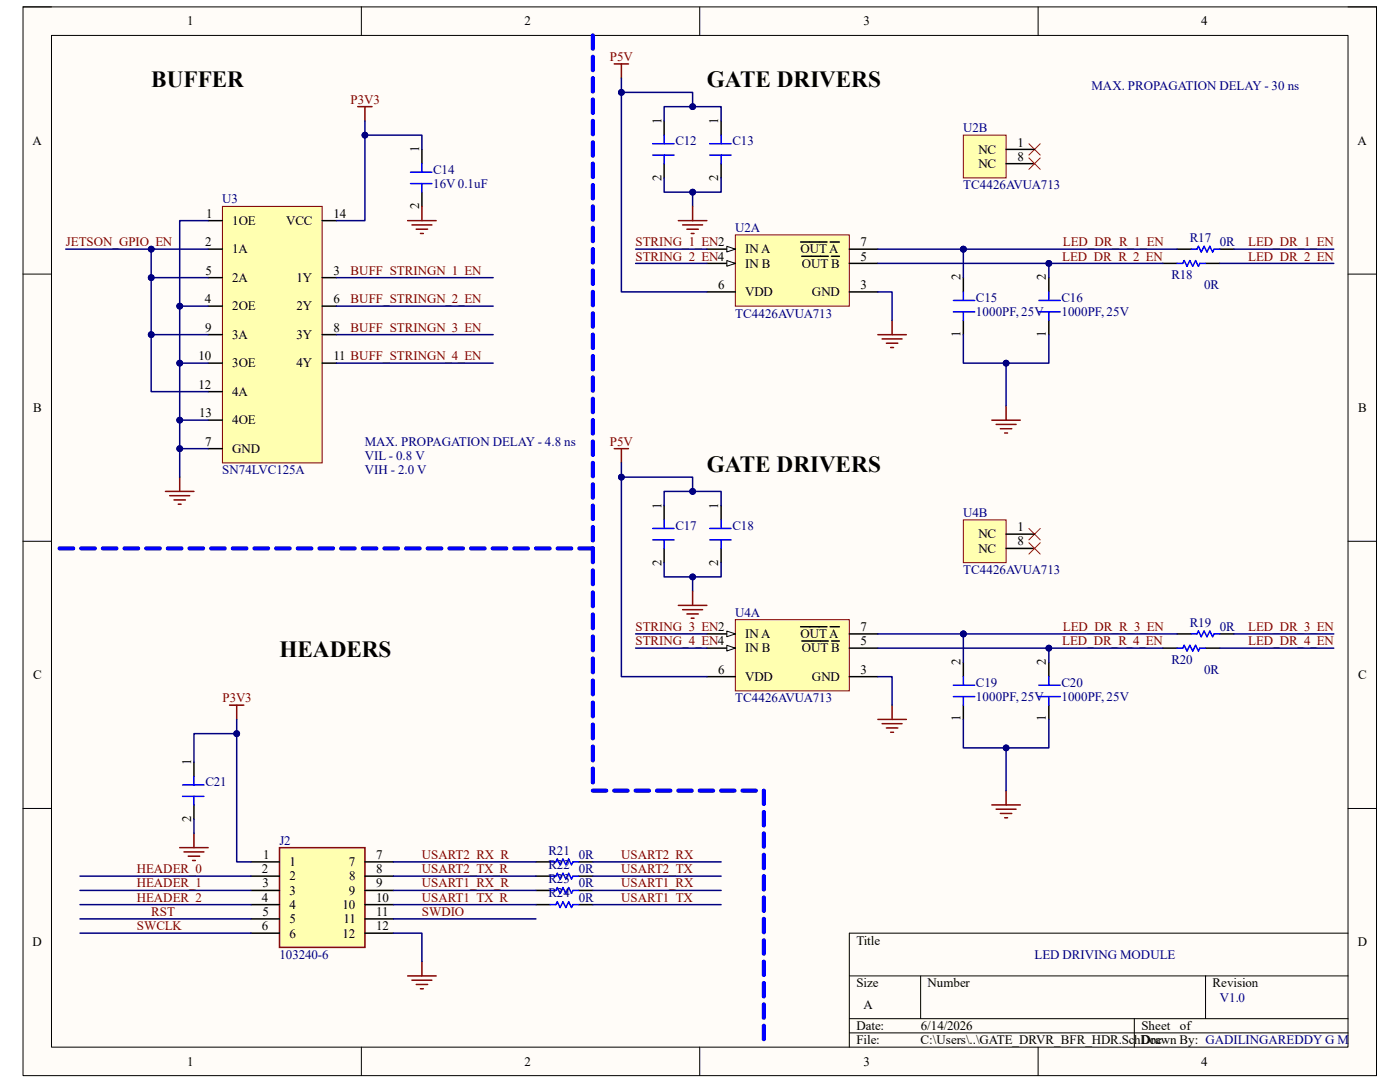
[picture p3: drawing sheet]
<svg xmlns="http://www.w3.org/2000/svg" width="279mm" height="216mm" viewBox="0 0 279 216" stroke-linecap="round" stroke-linejoin="round" font-family="sans-serif">
<path d="M4.6 1.4h270.1v213.2h-270.1z" fill-rule="evenodd" fill="#fffcf8"/>
<path d="M4.6 1.4h270.1v213.2h-270.1z" fill="none" stroke="#000" stroke-width=".2"/>
<path d="M10.3 7.1h258.7v201.8h-258.7z" fill-rule="evenodd" fill="#fffcf8"/>
<g fill="none" stroke="#000" stroke-width=".2">
<path d="M4.6 1.4h5.7M10.3 7.1h258.7v201.8h-258.7zM72.1 1.4v5.7M139.6 1.4v5.7M207.2 1.4v5.7M269 1.4h5.7v5.7M4.6 54.7h5.7M269 54.7h5.7M4.6 108h5.7M269 108h5.7M4.6 161.3h5.7M269 161.3h5.7"/>
<path d="M169.5 194.7h99.5M183.7 194.7v8.6M240.6 194.7v8.6M269 186.2h-99.5v22.7M72.1 208.9v5.7M139.6 208.9v5.7M169.5 203.3h99.5M169.5 206.1h99.5M207.2 208.9v5.7M226.4 203.3v5.6M274.7 208.9v5.7"/>
</g>
<path d="M44.4 41.2h19.9v51.2h-19.9z" fill-rule="evenodd" fill="#ffffb0"/>
<path d="M44.4 41.2h19.9v51.2h-19.9z" fill="none" stroke="#800000" stroke-width=".2"/>
<g fill="none" stroke="#000" stroke-width=".3">
<path d="M84.2 29.8v2.9M84.2 38.3v2.9M41.5 44h2.9M41.5 49.7h2.9M41.5 55.4h2.9M64.3 44h2.8M64.3 55.4h2.8M192.3 55.4v2.9M209.3 55.4v2.9M41.5 61.1h2.9M41.5 66.8h2.9M41.5 72.5h2.9"/>
<path d="M41.5 78.1h2.9M64.3 61.1h2.8M64.3 66.8h2.8M64.3 72.5h2.8M192.3 63.9v2.9M209.3 63.9v2.9M41.5 83.8h2.9M41.6 89.5h2.8"/>
</g>
<path d="M81.9 34.4h4.3M81.9 36.6h4.3M84.2 32.7v1.7M84.2 36.6v1.7M190.3 60h4.2M192.3 58.3v1.7M207.3 60h4.3M209.3 58.3v1.7M190.3 62.2h4.2M192.3 62.2v1.7M207.3 62.2h4.3M209.3 62.2v1.7" fill="none" stroke="#00f" stroke-width=".3"/>
<g fill="none" stroke="#800000" stroke-width=".3">
<path d="M71.4 21.3h2.8M72.8 21.3v2.8M81.4 44h5.6M82.2 44.9h4M83.1 45.7h2.2M83.9 46.6h.6M84.2 41.2v2.8M33 98.1h5.7M33.9 98.9h4M34.7 99.8h2.3M35.9 95.2v2.9M197.9 83.8h5.7"/>
<path d="M198.8 84.7h4M199.6 85.5h2.3M200.5 86.4h.6M200.8 81v2.8M35.6 100.6h.5"/>
</g>
<path d="M205.3 28.7l2.3 2.2M207.6 28.7l-2.3 2.2" fill="none" stroke="#f00" stroke-width=".2"/>
<path d="M55.8 169.1h17v19.9h-17z" fill-rule="evenodd" fill="#ffffb0"/>
<g fill="none" stroke="#800000" stroke-width=".3">
<path d="M45.8 140.7h2.9M47.2 140.7v2.8M35.9 169.1h5.7M36.7 170h4M37.6 170.8h2.2M38.4 171.7h.6M38.7 166.3v2.8M55.8 169.1h17v19.9h-17zM81.4 194.7h5.6M82.2 195.6h4M83.1 196.4h2.2M83.9 197.3h.6"/>
<path d="M84.2 191.9v2.8"/>
</g>
<g fill="none" stroke="#000" stroke-width=".3">
<path d="M232.1 52.6h2.8M234.9 49.7h2.8M240.6 52.6h2.8M243.4 49.7h2.9M38.7 152.1v2.8M38.7 160.6v2.8M50.1 172h5.7M50.1 174.8h5.7M50.1 177.7h5.7M72.8 172h5.7M72.8 174.8h5.7M72.8 177.7h5.7"/>
<path d="M106.9 172h2.9M107 174.8h2.8M107 177.7h2.8M115.5 172h2.8M115.5 174.8h2.8M115.5 177.7h2.8M50.1 180.5h5.7M50.1 183.4h5.7M50.1 186.2h5.7M72.8 180.5h5.7M72.8 183.4h5.7M72.8 186.2h5.7"/>
<path d="M107 180.5h2.8M115.5 180.5h2.8"/>
</g>
<path d="M234.9 52.6h1.1l.3-.6 .6 1.1 .6-1.1 .5 1.1 .6-1.1 .6 1.1 .3-.5h1.1M237.7 49.7h1.2l.3-.6 .5 1.2 .6-1.2 .6 1.2 .5-1.2 .6 1.2 .3-.6h1.1M36.4 156.6h4.3M36.4 158.9h4.3M38.7 154.9v1.7M38.7 158.9v1.7M109.8 172h1.1l.3-.6 .6 1.2 .6-1.2 .5 1.2 .6-1.2 .6 1.2 .2-.6h1.2M109.8 174.8h1.1l.3-.5 .6 1.1 .6-1.1 .5 1.1 .6-1.1 .6 1.1 .2-.6h1.2M109.8 177.7h1.1l.3-.6 .6 1.1 .6-1.1 .5 1.1 .6-1.1 .6 1.1 .2-.5h1.2M109.8 180.5h1.1l.3-.6 .6 1.2 .6-1.2 .5 1.2 .6-1.2 .6 1.2 .2-.6h1.2" fill="none" stroke="#00f" stroke-width=".3"/>
<g fill="none" stroke="#00f" stroke-width=".85">
<path d="M118.3 7.1v2.6M118.3 11.3v2.7M118.3 15.6v2.7M118.3 19.9v2.6M118.3 24.1v2.7M118.3 28.4v2.7M118.3 32.7v2.6M118.3 36.9v2.7M118.3 41.2v2.7M118.3 45.5v2.6M118.3 49.7v2.7M118.3 54v2.6"/>
<path d="M118.3 58.2v2.7M118.3 62.5v2.7M118.3 66.8v2.6M118.3 71v2.7M118.3 75.3v2.7M118.3 79.6v2.6M118.3 83.8v2.7M118.3 88.1v2.7M118.3 92.4v2.6M118.3 96.6v2.7M11.9 109.4h2.7M16.2 109.4h2.7"/>
<path d="M20.5 109.4h2.7M24.9 109.4h2.7M29.2 109.4h2.7M33.5 109.4h2.7M37.8 109.4h2.7M42.1 109.4h2.7M46.5 109.4h2.7M50.8 109.4h2.7M55.1 109.4h2.7M59.4 109.4h2.7M63.8 109.4h2.7M68.1 109.4h2.7"/>
<path d="M72.4 109.4h2.7M76.7 109.4h2.7M81 109.4h2.7M85.4 109.4h2.7M89.7 109.4h2.7M94 109.4h2.7M98.3 109.4h2.7M102.7 109.4h2.7M107 109.4h2.7M111.3 109.4h2.7M115.6 109.4h2.7v2.8M118.3 100.9v2.7"/>
<path d="M118.3 105.2v2.6M118.3 113.8v2.8M118.3 118.2v2.8M118.3 122.6v2.8M118.3 127v2.8M118.3 131.4v2.7M118.3 135.8v2.7M118.3 140.2v2.7M118.3 144.6v2.7M118.3 149v2.7M118.3 153.4v2.7M118.3 157.8h2.7"/>
<path d="M122.6 157.8h2.7M126.9 157.8h2.6M131.1 157.8h2.7M135.4 157.8h2.6M139.6 157.8h2.7M143.9 157.8h2.7M148.2 157.8h2.6"/>
</g>
<path d="M146.8 46.9h22.7v14.2h-22.7z" fill-rule="evenodd" fill="#ffffb0"/>
<path d="M146.8 46.9h22.7v14.2h-22.7z" fill="none" stroke="#800000" stroke-width=".2"/>
<path d="M141.1 49.7h5.7" fill="none" stroke="#000" stroke-width=".3"/>
<path d="M145 49.1l1.8 .6-1.8 .6z" fill="#f8fcff"/>
<path d="M145 49.1l1.8 .6-1.8 .6z" fill="none" stroke="#000" stroke-width=".2"/>
<path d="M141.1 52.6h5.7M169.5 58.3h5.7" fill="none" stroke="#000" stroke-width=".3"/>
<path d="M145 52l1.8 .6-1.8 .5z" fill="#f8fcff"/>
<path d="M145 52l1.8 .6-1.8 .5z" fill="none" stroke="#000" stroke-width=".2"/>
<path d="M141.1 58.2h5.7M159.8 48.3h5.2M160 51.1h5.3M165.7 48.3h1.8M165.9 51.1h1.6M169.5 52.6h5.7M169.5 49.7h5.7" fill="none" stroke="#000" stroke-width=".3"/>
<path d="M192.3 27h8.5v8.5h-8.5z" fill-rule="evenodd" fill="#ffffb0"/>
<path d="M192.3 27h8.5v8.5h-8.5z" fill="none" stroke="#800000" stroke-width=".2"/>
<path d="M132.5 24.1v2.9M132.5 32.7v2.8M143.9 24.1v2.9M143.9 32.7v2.8M200.8 29.8h5.7M200.8 32.7h5.7" fill="none" stroke="#000" stroke-width=".3"/>
<path d="M205.3 31.5l2.3 2.3M207.6 31.5l-2.3 2.3" fill="none" stroke="#f00" stroke-width=".2"/>
<path d="M122.6 12.8h2.8M124 12.8v2.8M175.2 66.8h5.7M176 67.6h4M176.9 68.5h2.3M177.7 69.3h.6M178 63.9v2.9" fill="none" stroke="#800000" stroke-width=".3"/>
<path d="M130.3 28.7h4.2M130.3 30.9h4.2M132.5 27v1.7M132.5 30.9v1.8M141.6 28.7h4.3M141.6 30.9h4.3M143.9 27v1.7M143.9 30.9v1.8" fill="none" stroke="#00f" stroke-width=".3"/>
<path d="M30.2 49.7v5.7h11.3" fill="none" stroke="#000080" stroke-width=".3"/>
<circle cx="30.2" cy="49.7" r=".57" fill="#000080"/>
<circle cx="30.2" cy="49.7" r=".57" fill="none" stroke="#000080" stroke-width=".2"/>
<circle cx="30.2" cy="55.4" r=".57" fill="#000080"/>
<circle cx="30.2" cy="55.4" r=".57" fill="none" stroke="#000080" stroke-width=".2"/>
<path d="M30.2 55.4v11.4h11.3" fill="none" stroke="#000080" stroke-width=".3"/>
<circle cx="30.2" cy="55.4" r=".57" fill="#000080"/>
<circle cx="30.2" cy="55.4" r=".57" fill="none" stroke="#000080" stroke-width=".2"/>
<circle cx="30.2" cy="66.8" r=".57" fill="#000080"/>
<circle cx="30.2" cy="66.8" r=".57" fill="none" stroke="#000080" stroke-width=".2"/>
<path d="M30.2 66.8v11.3h11.3" fill="none" stroke="#000080" stroke-width=".3"/>
<circle cx="30.2" cy="66.8" r=".57" fill="#000080"/>
<circle cx="30.2" cy="66.8" r=".57" fill="none" stroke="#000080" stroke-width=".2"/>
<path d="M41.5 44h-5.6v17.1h5.6" fill="none" stroke="#000080" stroke-width=".3"/>
<circle cx="35.9" cy="61.1" r=".57" fill="#000080"/>
<circle cx="35.9" cy="61.1" r=".57" fill="none" stroke="#000080" stroke-width=".2"/>
<path d="M35.9 61.1v11.4h5.6" fill="none" stroke="#000080" stroke-width=".3"/>
<circle cx="35.9" cy="61.1" r=".57" fill="#000080"/>
<circle cx="35.9" cy="61.1" r=".57" fill="none" stroke="#000080" stroke-width=".2"/>
<circle cx="35.9" cy="72.5" r=".57" fill="#000080"/>
<circle cx="35.9" cy="72.5" r=".57" fill="none" stroke="#000080" stroke-width=".2"/>
<path d="M35.9 72.5v11.3h5.6" fill="none" stroke="#000080" stroke-width=".3"/>
<circle cx="35.9" cy="72.5" r=".57" fill="#000080"/>
<circle cx="35.9" cy="72.5" r=".57" fill="none" stroke="#000080" stroke-width=".2"/>
<circle cx="35.9" cy="83.8" r=".57" fill="#000080"/>
<circle cx="35.9" cy="83.8" r=".57" fill="none" stroke="#000080" stroke-width=".2"/>
<path d="M35.9 83.8v5.7h5.7" fill="none" stroke="#000080" stroke-width=".3"/>
<circle cx="35.9" cy="83.8" r=".57" fill="#000080"/>
<circle cx="35.9" cy="83.8" r=".57" fill="none" stroke="#000080" stroke-width=".2"/>
<circle cx="35.9" cy="89.5" r=".57" fill="#000080"/>
<circle cx="35.9" cy="89.5" r=".57" fill="none" stroke="#000080" stroke-width=".2"/>
<path d="M35.9 89.5v5.7" fill="none" stroke="#000080" stroke-width=".3"/>
<circle cx="35.9" cy="89.5" r=".57" fill="#000080"/>
<circle cx="35.9" cy="89.5" r=".57" fill="none" stroke="#000080" stroke-width=".2"/>
<path d="M13.1 49.7h28.4" fill="none" stroke="#000080" stroke-width=".3"/>
<circle cx="30.2" cy="49.7" r=".57" fill="#000080"/>
<circle cx="30.2" cy="49.7" r=".57" fill="none" stroke="#000080" stroke-width=".2"/>
<path d="M72.8 24.1v19.9h-5.7" fill="none" stroke="#000080" stroke-width=".3"/>
<circle cx="72.8" cy="27" r=".57" fill="#000080"/>
<circle cx="72.8" cy="27" r=".57" fill="none" stroke="#000080" stroke-width=".2"/>
<path d="M72.8 27h11.4v2.8" fill="none" stroke="#000080" stroke-width=".3"/>
<circle cx="72.8" cy="27" r=".57" fill="#000080"/>
<circle cx="72.8" cy="27" r=".57" fill="none" stroke="#000080" stroke-width=".2"/>
<path d="M209.3 52.6v2.8" fill="none" stroke="#000080" stroke-width=".3"/>
<circle cx="209.3" cy="52.6" r=".57" fill="#000080"/>
<circle cx="209.3" cy="52.6" r=".57" fill="none" stroke="#000080" stroke-width=".2"/>
<path d="M192.3 49.7v5.7" fill="none" stroke="#000080" stroke-width=".3"/>
<circle cx="192.3" cy="49.7" r=".57" fill="#000080"/>
<circle cx="192.3" cy="49.7" r=".57" fill="none" stroke="#000080" stroke-width=".2"/>
<path d="M200.8 72.5v8.5" fill="none" stroke="#000080" stroke-width=".3"/>
<circle cx="200.8" cy="72.5" r=".57" fill="#000080"/>
<circle cx="200.8" cy="72.5" r=".57" fill="none" stroke="#000080" stroke-width=".2"/>
<path d="M192.3 66.8v5.7h17v-5.7" fill="none" stroke="#000080" stroke-width=".3"/>
<circle cx="200.8" cy="72.5" r=".57" fill="#000080"/>
<circle cx="200.8" cy="72.5" r=".57" fill="none" stroke="#000080" stroke-width=".2"/>
<path d="M175.2 52.6h56.9" fill="none" stroke="#000080" stroke-width=".3"/>
<circle cx="209.3" cy="52.6" r=".57" fill="#000080"/>
<circle cx="209.3" cy="52.6" r=".57" fill="none" stroke="#000080" stroke-width=".2"/>
<path d="M67.1 55.4h31.3M67.1 61.1h31.3M67.1 66.8h31.3M67.1 72.5h31.3M47.2 143.5v28.5h2.9" fill="none" stroke="#000080" stroke-width=".3"/>
<circle cx="47.2" cy="146.4" r=".57" fill="#000080"/>
<circle cx="47.2" cy="146.4" r=".57" fill="none" stroke="#000080" stroke-width=".2"/>
<g fill="none" stroke="#000080" stroke-width=".3">
<path d="M47.2 146.4h-8.5v5.7M16 174.8h34.1M16 177.7h34.1M78.5 172h28.4M78.5 174.8h28.5M78.5 177.7h28.5M118.3 174.8h25.6M118.3 177.7h25.6M118.3 172h25.6M16 180.5h34.1M16 183.4h34.1M16 186.2h34.1"/>
<path d="M78.5 186.2h5.7v5.7M78.5 180.5h28.5M78.5 183.4h28.5M118.3 180.5h25.6"/>
</g>
<circle cx="47.2" cy="146.4" r=".57" fill="#000080"/>
<circle cx="47.2" cy="146.4" r=".57" fill="none" stroke="#000080" stroke-width=".2"/>
<path d="M126.9 52.6h14.2M126.9 49.7h14.2M192.3 49.7h42.6M243.4 52.6h22.8M246.3 49.7h19.9M38.7 163.4v2.9" fill="none" stroke="#000080" stroke-width=".3"/>
<circle cx="192.3" cy="49.7" r=".57" fill="#000080"/>
<circle cx="192.3" cy="49.7" r=".57" fill="none" stroke="#000080" stroke-width=".2"/>
<path d="M175.2 49.7h17.1" fill="none" stroke="#000080" stroke-width=".3"/>
<circle cx="192.3" cy="49.7" r=".57" fill="#000080"/>
<circle cx="192.3" cy="49.7" r=".57" fill="none" stroke="#000080" stroke-width=".2"/>
<path d="M124 15.6v42.6h17.1M175.2 58.3h2.8v5.6" fill="none" stroke="#000080" stroke-width=".3"/>
<circle cx="124" cy="18.4" r=".57" fill="#000080"/>
<circle cx="124" cy="18.4" r=".57" fill="none" stroke="#000080" stroke-width=".2"/>
<path d="M132.5 24.1v-2.8h11.4v2.8" fill="none" stroke="#000080" stroke-width=".3"/>
<circle cx="138.2" cy="21.3" r=".57" fill="#000080"/>
<circle cx="138.2" cy="21.3" r=".57" fill="none" stroke="#000080" stroke-width=".2"/>
<path d="M132.5 35.5v2.8h11.4v-2.8" fill="none" stroke="#000080" stroke-width=".3"/>
<circle cx="138.2" cy="38.3" r=".57" fill="#000080"/>
<circle cx="138.2" cy="38.3" r=".57" fill="none" stroke="#000080" stroke-width=".2"/>
<path d="M124 18.4h14.2v2.9" fill="none" stroke="#000080" stroke-width=".3"/>
<circle cx="138.2" cy="21.3" r=".57" fill="#000080"/>
<circle cx="138.2" cy="21.3" r=".57" fill="none" stroke="#000080" stroke-width=".2"/>
<circle cx="124" cy="18.4" r=".57" fill="#000080"/>
<circle cx="124" cy="18.4" r=".57" fill="none" stroke="#000080" stroke-width=".2"/>
<path d="M138.2 38.3v2.9" fill="none" stroke="#000080" stroke-width=".3"/>
<circle cx="138.2" cy="38.3" r=".57" fill="#000080"/>
<circle cx="138.2" cy="38.3" r=".57" fill="none" stroke="#000080" stroke-width=".2"/>
<path d="M135.4 44h5.7M136.2 44.9h4M137.1 45.7h2.3M137.9 46.6h.6M138.2 41.2v2.8M200.8 157.8v2.8M197.9 160.6h5.7M198.8 161.5h4M199.6 162.3h2.3M200.5 163.2h.6" fill="none" stroke="#800000" stroke-width=".3"/>
<path d="M152.4 157.8v2.6M152.4 162v2.7M152.4 166.3v2.7M152.4 170.6v2.6M152.4 174.8v2.7M152.4 179.1v2.7M152.4 183.4v2.6M152.4 187.6v2.7M152.4 191.9v2.7M152.4 196.2v2.6M152.4 200.4v2.7M152.4 204.7v2.6" fill="none" stroke="#00f" stroke-width=".85"/>
<path d="M192.3 132.2v2.8M209.3 132.2v2.8M232.1 129.3h2.8M234.9 126.5h2.8M240.6 129.3h2.8M243.4 126.5h2.9M192.3 140.7v2.9M209.3 140.7v2.9" fill="none" stroke="#000" stroke-width=".3"/>
<path d="M190.3 139h4.2M190.3 136.7h4.2M192.3 135v1.7M192.3 139v1.7M207.3 139h4.3M207.3 136.7h4.3M209.3 135v1.7M209.3 139v1.7M234.9 129.3h1.1l.3-.5 .6 1.1 .6-1.1 .5 1.1 .6-1.1 .6 1.1 .3-.6h1.1M237.7 126.5h1.2l.3-.6 .5 1.2 .6-1.2 .6 1.2 .5-1.2 .6 1.2 .3-.6h1.1" fill="none" stroke="#00f" stroke-width=".3"/>
<path d="M205.3 105.5l2.3 2.2M207.6 105.5l-2.3 2.2" fill="none" stroke="#f00" stroke-width=".2"/>
<path d="M146.8 123.6h22.7v14.3h-22.7z" fill-rule="evenodd" fill="#ffffb0"/>
<path d="M146.8 123.6h22.7v14.3h-22.7z" fill="none" stroke="#800000" stroke-width=".2"/>
<path d="M141.1 126.5h5.7" fill="none" stroke="#000" stroke-width=".3"/>
<path d="M145 125.9l1.8 .6-1.8 .6z" fill="#f8fcff"/>
<path d="M145 125.9l1.8 .6-1.8 .6z" fill="none" stroke="#000" stroke-width=".2"/>
<path d="M141.1 129.3h5.7M169.5 135h5.7" fill="none" stroke="#000" stroke-width=".3"/>
<path d="M145 128.8l1.8 .5-1.8 .6z" fill="#f8fcff"/>
<path d="M145 128.8l1.8 .5-1.8 .6z" fill="none" stroke="#000" stroke-width=".2"/>
<path d="M141.1 135h5.7M159.8 125.1h5.2M160 127.9h5.3M165.7 125.1h1.8M165.9 127.9h1.6M169.5 129.3h5.7M169.5 126.5h5.7" fill="none" stroke="#000" stroke-width=".3"/>
<path d="M192.3 103.7h8.5v8.6h-8.5z" fill-rule="evenodd" fill="#ffffb0"/>
<path d="M192.3 103.7h8.5v8.6h-8.5z" fill="none" stroke="#800000" stroke-width=".2"/>
<path d="M132.5 100.9v2.8M132.5 109.4v2.9M143.9 100.9v2.8M143.9 109.4v2.9M200.8 106.6h5.7M200.8 109.4h5.7" fill="none" stroke="#000" stroke-width=".3"/>
<path d="M205.3 108.3l2.3 2.3M207.6 108.3l-2.3 2.3" fill="none" stroke="#f00" stroke-width=".2"/>
<path d="M122.6 89.5h2.8M124 89.5v2.9M175.2 143.6h5.7M176 144.4h4M176.9 145.3h2.3M177.7 146.1h.6M178 140.7v2.9" fill="none" stroke="#800000" stroke-width=".3"/>
<path d="M130.3 105.4h4.2M130.3 107.7h4.2M132.5 103.7v1.7M132.5 107.7v1.7M141.6 105.4h4.3M141.6 107.7h4.3M143.9 103.7v1.7M143.9 107.7v1.7" fill="none" stroke="#00f" stroke-width=".3"/>
<path d="M209.3 129.3v2.9" fill="none" stroke="#000080" stroke-width=".3"/>
<circle cx="209.3" cy="129.3" r=".57" fill="#000080"/>
<circle cx="209.3" cy="129.3" r=".57" fill="none" stroke="#000080" stroke-width=".2"/>
<path d="M192.3 126.5v5.7" fill="none" stroke="#000080" stroke-width=".3"/>
<circle cx="192.3" cy="126.5" r=".57" fill="#000080"/>
<circle cx="192.3" cy="126.5" r=".57" fill="none" stroke="#000080" stroke-width=".2"/>
<path d="M200.8 149.2v8.6" fill="none" stroke="#000080" stroke-width=".3"/>
<circle cx="200.8" cy="149.2" r=".57" fill="#000080"/>
<circle cx="200.8" cy="149.2" r=".57" fill="none" stroke="#000080" stroke-width=".2"/>
<path d="M192.3 143.6v5.6h17v-5.6" fill="none" stroke="#000080" stroke-width=".3"/>
<circle cx="200.8" cy="149.2" r=".57" fill="#000080"/>
<circle cx="200.8" cy="149.2" r=".57" fill="none" stroke="#000080" stroke-width=".2"/>
<path d="M175.2 129.3h56.9" fill="none" stroke="#000080" stroke-width=".3"/>
<circle cx="209.3" cy="129.3" r=".57" fill="#000080"/>
<circle cx="209.3" cy="129.3" r=".57" fill="none" stroke="#000080" stroke-width=".2"/>
<path d="M126.9 129.3h14.2M126.9 126.5h14.2M192.3 126.5h42.6M243.4 129.3h22.8M246.3 126.5h19.9" fill="none" stroke="#000080" stroke-width=".3"/>
<circle cx="192.3" cy="126.5" r=".57" fill="#000080"/>
<circle cx="192.3" cy="126.5" r=".57" fill="none" stroke="#000080" stroke-width=".2"/>
<path d="M175.2 126.5h17.1" fill="none" stroke="#000080" stroke-width=".3"/>
<circle cx="192.3" cy="126.5" r=".57" fill="#000080"/>
<circle cx="192.3" cy="126.5" r=".57" fill="none" stroke="#000080" stroke-width=".2"/>
<path d="M124 92.4v42.6h17.1M175.2 135h2.8v5.7" fill="none" stroke="#000080" stroke-width=".3"/>
<circle cx="124" cy="95.2" r=".57" fill="#000080"/>
<circle cx="124" cy="95.2" r=".57" fill="none" stroke="#000080" stroke-width=".2"/>
<path d="M132.5 100.9v-2.8h11.4v2.8" fill="none" stroke="#000080" stroke-width=".3"/>
<circle cx="138.2" cy="98.1" r=".57" fill="#000080"/>
<circle cx="138.2" cy="98.1" r=".57" fill="none" stroke="#000080" stroke-width=".2"/>
<path d="M132.5 112.3v2.8h11.4v-2.8" fill="none" stroke="#000080" stroke-width=".3"/>
<circle cx="138.2" cy="115.1" r=".57" fill="#000080"/>
<circle cx="138.2" cy="115.1" r=".57" fill="none" stroke="#000080" stroke-width=".2"/>
<path d="M124 95.2h14.2v2.9" fill="none" stroke="#000080" stroke-width=".3"/>
<circle cx="138.2" cy="98.1" r=".57" fill="#000080"/>
<circle cx="138.2" cy="98.1" r=".57" fill="none" stroke="#000080" stroke-width=".2"/>
<circle cx="124" cy="95.2" r=".57" fill="#000080"/>
<circle cx="124" cy="95.2" r=".57" fill="none" stroke="#000080" stroke-width=".2"/>
<path d="M138.2 115.1v2.9" fill="none" stroke="#000080" stroke-width=".3"/>
<circle cx="138.2" cy="115.1" r=".57" fill="#000080"/>
<circle cx="138.2" cy="115.1" r=".57" fill="none" stroke="#000080" stroke-width=".2"/>
<path d="M138.2 118v2.8M135.4 120.8h5.7M136.2 121.7h4M137.1 122.5h2.3M137.9 123.4h.6" fill="none" stroke="#800000" stroke-width=".3"/>
<g font-size="4.6">
<text x="30.2" y="17.4">BUFFER</text>
<text x="141.1" y="17.4">GATE DRIVERS</text>
<text x="141.1" y="94.2">GATE DRIVERS</text>
<text x="55.8" y="131.1">HEADERS</text>
</g>
<g font-size="2.6">
<text x="37.4" y="5.1">1</text>
<text x="104.7" y="5.1">2</text>
<text x="172.3" y="5.1">3</text>
<text x="239.7" y="5.1">4</text>
<text x="6.5" y="28.9">A</text>
<text x="132" y="24.7" transform="rotate(-90 132 24.7)">1</text>
<text x="143.3" y="24.7" transform="rotate(-90 143.3 24.7)">1</text>
<text x="203" y="29.3">1</text>
<text x="270.9" y="28.9">A</text>
<text x="83.7" y="30.4" transform="rotate(-90 83.7 30.4)">1</text>
<text x="195.3" y="30.6">NC</text>
<text x="195.3" y="33.5">NC</text>
<text x="203" y="32.1">8</text>
<text x="83.7" y="41.8" transform="rotate(-90 83.7 41.8)">2</text>
<text x="132" y="36.1" transform="rotate(-90 132 36.1)">2</text>
<text x="143.3" y="36.1" transform="rotate(-90 143.3 36.1)">2</text>
<text x="41.1" y="43.5">1</text>
<text x="46.4" y="44.9">1OE</text>
<text x="57.1" y="44.9">VCC</text>
<text x="66.5" y="43.5">14</text>
<text x="40.9" y="49.1">2</text>
<text x="46.4" y="50.5">1A</text>
<text x="148.7" y="50.5">IN A</text>
<text x="148.7" y="53.4">IN B</text>
<text x="159.8" y="50.5">OUT A</text>
<text x="160" y="53.4">OUT B</text>
<text x="171.7" y="52">5</text>
<text x="171.7" y="49.1">7</text>
<text x="41" y="54.8">5</text>
<text x="46.4" y="56.3">2A</text>
<text x="59.2" y="56.3">1Y</text>
<text x="66.5" y="54.8">3</text>
<text x="143.3" y="57.7">6</text>
<text x="148.7" y="59.1">VDD</text>
<text x="162.1" y="59.1">GND</text>
<text x="171.7" y="57.7">3</text>
<text x="191.7" y="56" transform="rotate(-90 191.7 56)">2</text>
<text x="208.7" y="56" transform="rotate(-90 208.7 56)">2</text>
<text x="40.9" y="60.5">4</text>
<text x="46.4" y="61.9">2OE</text>
<text x="59.2" y="61.9">2Y</text>
<text x="66.5" y="60.5">6</text>
<text x="39.6" y="71.9">10</text>
<text x="40.9" y="66.2">9</text>
<text x="46.4" y="67.6">3A</text>
<text x="59.2" y="67.6">3Y</text>
<text x="66.5" y="66.2">8</text>
<text x="66.5" y="71.9">11 BUFF_STRINGN_4_EN</text>
<text x="191.7" y="67.2" transform="rotate(-90 191.7 67.2)">1</text>
<text x="208.7" y="67.2" transform="rotate(-90 208.7 67.2)">1</text>
<text x="39.6" y="77.6">12</text>
<text x="46.4" y="73.3">3OE</text>
<text x="59.2" y="73.3">4Y</text>
<text x="6.6" y="82.2">B</text>
<text x="39.8" y="83.3">13</text>
<text x="46.4" y="79">4A</text>
<text x="271.1" y="82.2">B</text>
<text x="40.9" y="88.9">7</text>
<text x="46.4" y="84.7">4OE</text>
<text x="46.4" y="90.4">GND</text>
<text x="132" y="101.5" transform="rotate(-90 132 101.5)">1</text>
<text x="143.3" y="101.5" transform="rotate(-90 143.3 101.5)">1</text>
<text x="195.3" y="107.4">NC</text>
<text x="203" y="106">1</text>
<text x="132" y="112.9" transform="rotate(-90 132 112.9)">2</text>
<text x="143.3" y="112.9" transform="rotate(-90 143.3 112.9)">2</text>
<text x="195.3" y="110.3">NC</text>
<text x="203" y="108.8">8</text>
<text x="171.7" y="125.9">7</text>
<text x="148.7" y="127.3">IN A</text>
<text x="148.7" y="130.2">IN B</text>
<text x="159.8" y="127.3">OUT A</text>
<text x="160" y="130.2">OUT B</text>
<text x="171.7" y="128.8">5</text>
<text x="6.6" y="135.5">C</text>
<text x="143.3" y="134.5">6</text>
<text x="148.7" y="135.8">VDD</text>
<text x="162.1" y="135.8">GND</text>
<text x="171.7" y="134.5">3</text>
<text x="191.7" y="132.8" transform="rotate(-90 191.7 132.8)">2</text>
<text x="208.7" y="132.8" transform="rotate(-90 208.7 132.8)">2</text>
<text x="271.1" y="135.5">C</text>
<text x="191.7" y="143.9" transform="rotate(-90 191.7 143.9)">1</text>
<text x="208.7" y="143.9" transform="rotate(-90 208.7 143.9)">1</text>
<text x="38.1" y="152.7" transform="rotate(-90 38.1 152.7)">1</text>
<text x="38.1" y="164" transform="rotate(-90 38.1 164)">2</text>
<text x="52.5" y="171.4">1</text>
<text x="57.7" y="172.8">1</text>
<text x="69.6" y="172.8">7</text>
<text x="75.1" y="171.4">7</text>
<text x="52.3" y="174.2">2</text>
<text x="52.3" y="180">4</text>
<text x="52.4" y="177.1">3</text>
<text x="57.7" y="175.7">2</text>
<text x="57.7" y="178.5">3</text>
<text x="69.6" y="178.5">9</text>
<text x="69.7" y="175.7">8</text>
<text x="75.1" y="174.2">8</text>
<text x="75.1" y="177.1">9</text>
<text x="75.1" y="180">10</text>
<text x="52.3" y="185.6">6</text>
<text x="52.4" y="182.8">5</text>
<text x="57.7" y="181.4">4</text>
<text x="57.7" y="184.2">5</text>
<text x="68.4" y="181.4">10</text>
<text x="68.6" y="184.2">11</text>
<text x="75.1" y="182.8">11</text>
<text x="75.1" y="185.6">12</text>
<text x="6.5" y="188.8">D</text>
<text x="57.7" y="187.1">6</text>
<text x="68.4" y="187.1">12</text>
<text x="170.9" y="188.5">Title</text>
<text x="271" y="188.8">D</text>
<text x="170.9" y="197">Size</text>
<text x="185.1" y="197">Number</text>
<text x="242" y="197">Revision</text>
<text x="172.3" y="201.3">A</text>
<text x="170.9" y="205.5">Date:</text>
<text x="170.9" y="208.4">File:</text>
<text x="183.7" y="208.4">C:\Users\..\GATE_DRVR_BFR_HDR.SchDoc</text>
<text x="183.7" y="205.5">6/14/2026</text>
<text x="227.8" y="205.5">Sheet</text>
<text x="229.7" y="208.4">rawn By: GADILINGAREDDY G M</text>
<text x="235.5" y="205.5">of</text>
<text x="37.4" y="212.6">1</text>
<text x="104.7" y="212.6">2</text>
<text x="172.3" y="212.6">3</text>
<text x="239.7" y="212.6">4</text>
</g>
<g font-size="2.6" fill="#800000">
<text x="121.7" y="12.2">P5V</text>
<text x="70" y="20.7">P3V3</text>
<text x="13.1" y="49.1">JETSON_GPIO_EN</text>
<text x="126.8" y="49.1">STRING_1_EN2</text>
<text x="126.8" y="52">STRING_2_EN4</text>
<text x="212" y="52">LED_DR_R_2_EN</text>
<text x="212.1" y="49.1">LED_DR_R_1_EN</text>
<text x="249.1" y="52">LED_DR_2_EN</text>
<text x="249.1" y="49.1">LED_DR_1_EN</text>
<text x="70" y="54.8">BUFF_STRINGN_1_EN</text>
<text x="70" y="60.5">BUFF_STRINGN_2_EN</text>
<text x="70" y="66.2">BUFF_STRINGN_3_EN</text>
<text x="121.7" y="88.9">P5V</text>
<text x="126.8" y="125.9">STRING_3_EN2</text>
<text x="212.1" y="125.9">LED_DR_R_3_EN</text>
<text x="249.1" y="125.9">LED_DR_3_EN</text>
<text x="126.8" y="128.8">STRING_4_EN4</text>
<text x="212" y="128.8">LED_DR_R_4_EN</text>
<text x="249.1" y="128.8">LED_DR_4_EN</text>
<text x="44.4" y="140.1">P3V3</text>
<text x="84.2" y="171.4">USART2_RX_R</text>
<text x="124" y="171.4">USART2_RX</text>
<text x="27.3" y="174.2">HEADER_0</text>
<text x="27.3" y="177.1">HEADER_1</text>
<text x="27.3" y="180">HEADER_2</text>
<text x="84.2" y="174.2">USART2_TX_R</text>
<text x="84.2" y="180">USART1_TX_R</text>
<text x="84.2" y="177.1">USART1_RX_R</text>
<text x="124" y="174.2">USART2_TX</text>
<text x="124" y="177.1">USART1_RX</text>
<text x="124" y="180">USART1_TX</text>
<text x="27.3" y="185.6">SWCLK</text>
<text x="30.2" y="182.8">RST</text>
<text x="84.2" y="182.8">SWDIO</text>
</g>
<g font-size="2.6" fill="#000080">
<text x="217.8" y="17.9">MAX. PROPAGATION DELAY - 30 ns</text>
<text x="134.8" y="29">C12</text>
<text x="146.2" y="29">C13</text>
<text x="192.2" y="26.4">U2B</text>
<text x="86.4" y="34.6">C14</text>
<text x="44.4" y="40.6">U3</text>
<text x="86.4" y="37.5">16V 0.1uF</text>
<text x="192.2" y="37.8">TC4426AVUA713</text>
<text x="146.7" y="46.3">U2A</text>
<text x="237.4" y="48.3">R17</text>
<text x="243.4" y="49.1">0R</text>
<text x="233.8" y="55.7">R18</text>
<text x="240.3" y="57.7">0R</text>
<text x="146.7" y="63.4">TC4426AVUA713</text>
<text x="194.8" y="60.2">C15</text>
<text x="194.8" y="63.1">1000PF, 25V</text>
<text x="211.8" y="60.2">C16</text>
<text x="211.8" y="63.1">1000PF, 25V</text>
<text x="72.8" y="88.9">MAX. PROPAGATION DELAY - 4.8 ns</text>
<text x="44.4" y="94.7">SN74LVC125A</text>
<text x="72.8" y="91.8">VIL - 0.8 V</text>
<text x="72.8" y="94.7">VIH - 2.0 V</text>
<text x="134.8" y="105.7">C17</text>
<text x="146.2" y="105.7">C18</text>
<text x="192.2" y="103.2">U4B</text>
<text x="192.2" y="114.6">TC4426AVUA713</text>
<text x="146.7" y="123.1">U4A</text>
<text x="237.4" y="125.1">R19</text>
<text x="243.4" y="125.9">0R</text>
<text x="194.8" y="137">C19</text>
<text x="211.8" y="137">C20</text>
<text x="233.8" y="132.5">R20</text>
<text x="240.3" y="134.5">0R</text>
<text x="146.7" y="140.1">TC4426AVUA713</text>
<text x="194.8" y="139.9">1000PF, 25V</text>
<text x="211.8" y="139.9">1000PF, 25V</text>
<text x="41" y="156.9">C21</text>
<text x="55.8" y="168.6">J2</text>
<text x="109.5" y="170.6">R21</text>
<text x="109.5" y="173.4">R22</text>
<text x="115.5" y="171.4">0R</text>
<text x="109.5" y="176.2">R23</text>
<text x="109.5" y="179.1">R24</text>
<text x="115.5" y="174.2">0R</text>
<text x="115.5" y="177.1">0R</text>
<text x="115.5" y="180">0R</text>
<text x="55.8" y="191.3">103240-6</text>
<text x="206.5" y="191.3">LED DRIVING MODULE</text>
<text x="243.4" y="199.9">V1.0</text>
</g>
</svg>
